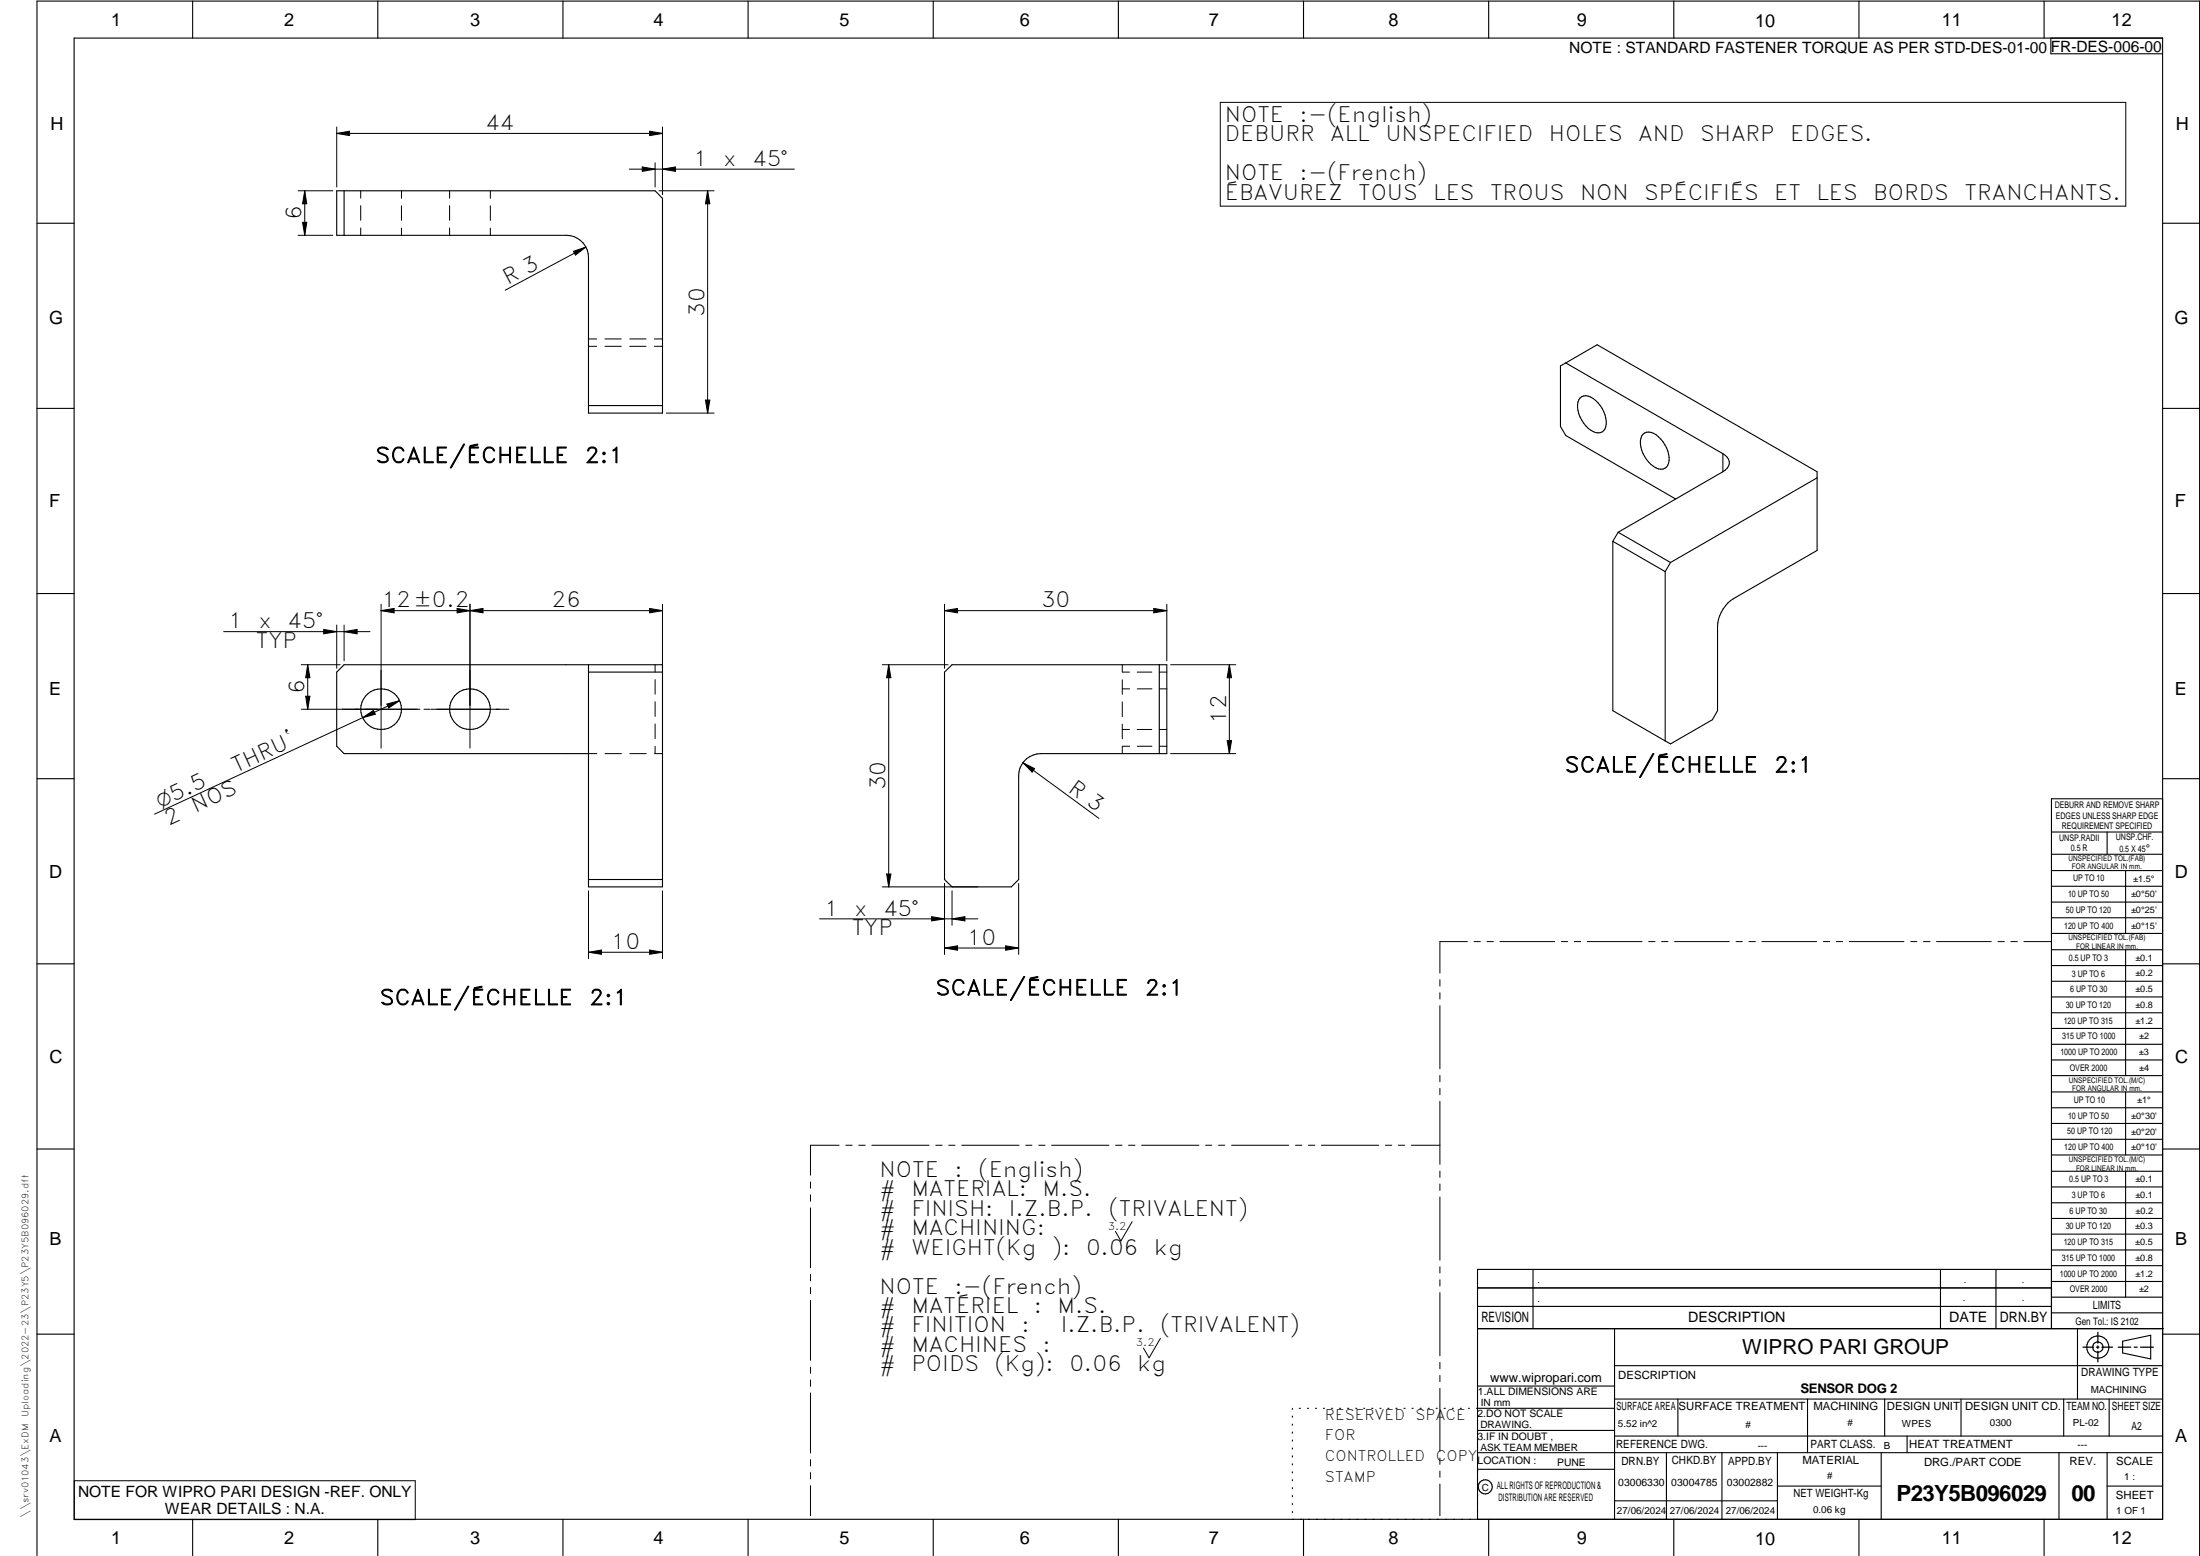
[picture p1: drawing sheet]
<svg xmlns="http://www.w3.org/2000/svg" width="594mm" height="420mm" viewBox="0 0 594 420" stroke-linecap="round" stroke-linejoin="round" font-family="sans-serif">
<g fill="none" stroke="#000" stroke-width=".3">
<path d="M20 10.3h564v400h-564zM52 .3v10M102 .3v10M152 .3v10M202 .3v10M252 .3v10M302 .3v10M352 .3v10M402 .3v10M452 .3v10M502 .3v10M552 .3v10"/>
<path d="M553.8 10.3v4.2h30.2M90.9 51.5h86l2 2.1v57.9h-20v-41.9a5.9 5.9 0 0 0-6-6.1h-62zM92.9 51.5v12M10 60.3h10M584 60.3h10M422.8 98l42.4 24.5M422.8 98l-1.4 .8v16.3l1.4 2.5 29.7 17.1M422.8 98l8.5-4.9 59.4 34.3v21.2l-22.6 13.1a9.5 9.5 0 0 0-4.3 7.3v22.9l-1.4 2.5-11.3 6.5-1.4-.8M10 110.3h10M158.9 109.5h20M426.7 107.5a2.61 2.61 0 0 1 3.5 .1 8.1 8.1 0 0 1 3.4 7.6 2.37 2.37 0 0 1-4.1 1 8 8 0 0 1-3.4-7.7zM443.6 117.3a2.92 2.92 0 0 1 4.2 .6 7.4 7.4 0 0 1 2.6 7.7 2.37 2.37 0 0 1-3.9 .3 7.7 7.7 0 0 1-3.2-8.2z"/>
<path d="M584 110.3h10M465.2 122.5v4.9M465.2 122.5a2.57 2.57 0 0 1 1.8 2.4 2.57 2.57 0 0 1-1.8 2.5M465.2 127.4l-28.2 16.3M490.7 129l-39.6 22.9M435.5 146.2v45.7l14.2 8.2M435.5 146.2l14.2 8.1M437 143.7l14.1 8.2M437 143.7l-1.5 2.5M449.7 154.3v45.8M451.1 151.9l-1.4 2.4M10 160.3h10"/>
<path d="M158.9 179.5v60h20v-60h-86l-2 2v20l2 2h66M313 179.5v24M584 160.3h10M158.9 181.5h20M255.1 181.5l2-2h58v24h-34.1a5.9 5.9 0 0 0-5.9 6v28l-2 2h-16l-2-2zM10 210.3h10M584 215.7h-30v143.1M584 210.3h10M158.9 237.5h20M554 224.7h30M554 230.7h30M554 235.1h30"/>
<path d="M554 239.3h30M569 224.7v6M574 235.1v17M554 243.6h30M554 247.8h30M554 252.1h30M554 256.5h30M574 256.5v33.9M10 260.3h10M554 260.7h30M554 265h30M554 269.2h30"/>
<path d="M554 273.5h30M554 277.7h30M584 260.3h10M554 282h30M554 286.2h30M554 290.4h30M554 294.9h30M554 299.1h30M574 294.9v17M10 310.3h10M554 303.4h30M554 307.6h30"/>
<path d="M554 311.9h30M554 316.3h30M574 316.3v34M584 310.3h10M554 320.5h30M554 324.8h30M554 329h30M554 333.2h30M554 337.5h30M399 358.8h185.2M399 352.8h155M399 347.8h155"/>
<path d="M414 342.8v16M436 358.8v51.5M524 342.8v16M539 342.8v16M554 341.8h30M554 346h30M554 350.3h30M554 354.5h30M554 342.8h-155v67.5M561 358.8v19M10 360.3h10M399 374.3h37"/>
<path d="M436 377.8h148M453.1 377.8v10M488.1 377.8v14.5M508.9 377.8v10M529.5 377.8v10M557.3 377.8v10M569.5 377.8v10M573.2 362.2l7.6-1.6v6.3l-7.6-1.6zM584 368.8h-148M584 360.3h10M349 380.3v.3M349 382.4v.3"/>
<path d="M349 384.6v.3M349 386.7v.3M349 388.8v.3M349 391v.3M349 393.1v.3M349 395.3v.3M349 397.4v.3M349 399.5v.3M350.9 380.3h.2M353.1 380.3h.2M355.2 380.3h.3M357.4 380.3h.3"/>
<path d="M359.6 380.3h.3M361.7 380.3h.3M363.9 380.3h.3M366.1 380.3h.3M368.3 380.3h.2M370.4 380.3h.3M372.6 380.3h.3M374.8 380.3h.3M376.9 380.3h.4M379.1 380.3h.3M381.3 380.3h.3M383.4 380.3h.4"/>
<path d="M385.6 380.3h.3M387.8 380.3h.3M390 380.3h.3M392.2 380.3h.3M394.3 380.3h.3M396.5 380.3h.3M398.7 380.3h37.3M399 396.7h37M399 392.3h185M399 386.2h37M436 387.8h148M450 392.3v18"/>
<path d="M465 392.3v18M480 392.3v18M508 392.3v18M515 387.8v4.5M556 392.3v18M569 392.3v18M52 410.3v9.7M102 410.3v9.7M152 410.3v9.7M202 410.3v9.7M252 410.3v9.7M302 410.3v9.7"/>
<path d="M349 401.7v.3M349 403.8v.4M349 406v.3M349 408.1v.3M352 410.3v9.7M402 410.3v9.7M436 405.3h44M452 410.3v9.7M480 401.3h28M502 410.3v9.7M552 410.3v9.7M569 401.3h15"/>
<path d="M10 420v-419.7h584v419.7"/>
<circle cx="102.9" cy="191.5" r="5.5"/>
<circle cx="126.9" cy="191.5" r="5.5"/>
<circle cx="566.5" cy="363.7" r="1.39"/>
<circle cx="566.5" cy="363.8" r="3"/>
<circle cx="401.1" cy="401.5" r="1.9"/>
</g>
<g fill="none" stroke="#000" stroke-width=".27">
<path d="M90.9 34.3v16.2M90.9 36l3.5-.6v1.2zM90.9 36h88M175.4 35.4l3.5 .6-3.5 .6zM178.9 34.3v18.2M329.5 27.6h244.5v28.1h-244.5zM80.5 51.5h9.4M82.3 51.5l.5 3.5h-1.1zM82.3 51.5v12M97.4 51.5v2M97.4 55.5v4M108.4 51.5v2.1"/>
<path d="M108.4 55.6v3.9M121.4 51.5v2M121.4 55.5v4M132.4 51.5v2.1M132.4 55.6v3.9M169.9 45.7h44.6M173.4 45.1l3.5 .6-3.5 .6zM176.9 43.9v6.6M178 51.5h14.8M178.9 45.7l3.5-.6v1.2zM191.1 51.5l.6 3.5h-1.2zM191.1 51.5v60"/>
<path d="M80.5 63.5h9.4M81.7 60h1.1l-.5 3.5zM97.4 61.6v1.9M108.4 61.6v1.9M121.4 61.6v1.9M132.4 61.6v1.9M154.8 67.9l3.4-1.2-2.8 2.2zM158.2 66.7l-21.8 11.7M158.9 91.5h2.2M158.9 93.5h2.2M163.4 91.5h4.4M163.4 93.5h4.4"/>
<path d="M170 91.5h4.4M170 93.5h4.4M176.7 91.5h2.2M176.7 93.5h2.2M180 111.5h12.8M190.5 108h1.2l-.6 3.5zM60.4 170.6h39.5M81.4 179.5h10.5M83.1 179.5v12M83.1 179.5l.6 3.5h-1.2zM87.4 170l3.5 .6-3.5 .6zM90.9 168.8v11.7"/>
<path d="M92.9 170.6l3.5-.6v1.2zM92.9 168.8v9.6M102.9 164.9h76M102.9 163.2v38.8M102.9 164.9l3.5-.6v1.2zM123.4 164.3v1.2l7-1.2v1.2zM126.9 163.2v38.8M175.4 164.3l3.5 .6-3.5 .6zM176.9 179.5v1.9M178.9 163.2v17.3M238.2 179.5h17.8M240 179.5v60"/>
<path d="M240 179.5l.6 3.5h-1.2zM255.1 164.9l3.5-.6v1.2zM255.1 163.2v17.3M255.1 164.9h60M303.1 179.5v2h1.9M311.6 164.3l3.5 .6-3.5 .6zM315.1 163.2v15.2M316.1 179.5h17.6M332 179.5l.6 3.5h-1.2zM332 179.5v24M81.4 191.5h32M82.5 188h1.2l-.6 3.5z"/>
<path d="M97.9 193.8l3-2 .4 1.1zM104.5 190.1l3.4-.9-2.9 2zM107.9 189.2l-66.2 30.6M114.5 191.5h1.7M116.4 191.5h21M176.9 183.5v4M176.9 189.5v4M176.9 195.5v3.9M303.1 183.6v3.9M303.1 189.5v4M303.1 195.5v4M303.1 197h1.9"/>
<path d="M303.1 186h1.9M307.1 181.5h3.9M307.1 197h3.9M307.1 186h4M313 181.5h2.1M313 197h2.1M313.1 186h2M331.4 200h1.2l-.6 3.5zM158.9 203.5h2.3M163.4 203.5h4.4M170.1 203.5h4.4M176.7 203.5h2.2"/>
<path d="M176.9 201.5v2M276.2 206l3.2 1.6-.7 .9zM276.2 206l20.5 15M303.1 201.5v2M303.1 201.5h1.9M307.1 201.5h4M313.1 201.5h2M316.1 203.5h17.6M238.2 239.5h25.8M239.4 236h1.2l-.6 3.5zM255.1 238.5v19.2M275.1 238.5v19.2"/>
<path d="M158.9 257.1l3.5-.6v1.2zM158.9 240.5v18.4M158.9 257.1h20M175.4 256.5l3.5 .6-3.5 .6zM178.9 240.5v18.4M221.3 248.1h42.8M251.6 247.5l3.5 .6-3.5 .6zM255.1 256l3.5-.6v1.2zM255.1 256h20M257.1 240.5v9.4M257.1 248.1l3.5-.6v1.2zM271.6 255.4l3.5 .6-3.5 .6z"/>
<path d="M396.2 254.3h-7.4v8.5M398.1 254.3h1.6M401.5 254.3h1.8M405 254.3h14.8M421.6 254.3h1.7M425.1 254.3h1.7M428.6 254.3h14.8M445.2 254.3h1.7M448.7 254.3h1.7M452.2 254.3h14.8M468.8 254.3h1.7M472.3 254.3h1.7"/>
<path d="M475.8 254.3h14.8M492.4 254.3h1.7M495.8 254.3h1.8M499.4 254.3h14.7M516 254.3h1.6M519.4 254.3h1.8M522.9 254.3h14.8M539.5 254.3h1.7M543 254.3h1.7M546.5 254.3h7.4M388.8 264.5v1.8M388.8 268.1v1.6"/>
<path d="M388.8 271.6v17M388.8 290.4v1.7M388.8 293.9v1.7M388.8 297.4v17M218.9 319.2v1.6M226.6 309.2h-7.7v8.1M228.4 309.2h1.7M231.9 309.2h1.7M235.4 309.2h15.5M252.7 309.2h1.7M256.2 309.2h1.7M259.7 309.2h15.5"/>
<path d="M277 309.2h1.7M280.5 309.2h1.7M284 309.2h15.5M301.2 309.2h1.8M304.8 309.2h1.7M308.3 309.2h15.5M325.5 309.2h1.7M329.1 309.2h1.6M332.6 309.2h15.4M349.8 309.2h1.7M353.3 309.2h1.7M356.8 309.2h15.5"/>
<path d="M374.1 309.2h1.7M377.6 309.2h1.7M381.1 309.2h7.7M388.8 316.2v1.7M388.8 319.7v1.7M218.9 322.6v1.8M218.9 326.1v16.2M305.7 329.9l-3 5.2-1.5-2.6M388.8 323.2v17.1M218.9 344.1v1.8M218.9 347.6v1.7M218.9 351.2v16.1"/>
<path d="M388.8 342.1v1.6M388.8 345.6v1.7M388.8 349v17.1M218.9 369.1v1.7M218.9 372.6v1.8M218.9 376.1v16.2M313.3 361.4l-3 5.2-1.5-2.6M388.8 367.9v1.7M388.8 371.4v1.7M388.8 374.9v17M20.1 399.8h92v10.5h-92zM218.9 394.1v1.8"/>
<path d="M218.9 397.6v1.7M388.8 393.7v1.7M388.8 397.2v1.7M218.9 401.2v8.1M388.8 400.7v8.6"/>
</g>
<path d="M566.5 359.7v3M562.5 363.8h2.9M566.1 363.8h.7M566.5 363.4v.7M566.5 364.9v2.8M567.6 363.8h2.9M572 363.8h3.4M576.3 363.8h.8M578 363.8h3.5" fill="none" stroke="#000" stroke-width=".34"/>
<g fill="#000">
<path d="M90.9 36l3.5-.6v1.2zM175.4 35.4l3.5 .6-3.5 .6zM82.3 51.5l.5 3.5h-1.1zM173.4 45.1l3.5 .6-3.5 .6zM178.9 45.7l3.5-.6v1.2zM191.1 51.5l.6 3.5h-1.2zM81.7 60h1.1l-.5 3.5zM154.8 67.9l3.4-1.2-2.8 2.2zM190.5 108h1.2l-.6 3.5zM87.4 170l3.5 .6-3.5 .6zM92.9 170.6l3.5-.6v1.2zM102.9 164.9l3.5-.6v1.2z"/>
<path d="M123.4 164.3l3.5 .6-3.5 .6zM126.9 164.9l3.5-.6v1.2zM175.4 164.3l3.5 .6-3.5 .6zM255.1 164.9l3.5-.6v1.2zM311.6 164.3l3.5 .6-3.5 .6zM83.1 179.5l.6 3.5h-1.2zM82.5 188h1.2l-.6 3.5zM97.9 193.8l3-2 .4 1.1zM104.5 190.1l3.4-.9-2.9 2zM240 179.5l.6 3.5h-1.2zM332 179.5l.6 3.5h-1.2zM331.4 200h1.2l-.6 3.5z"/>
<path d="M276.2 206l3.2 1.6-.7 .9zM239.4 236h1.2l-.6 3.5zM158.9 257.1l3.5-.6v1.2zM175.4 256.5l3.5 .6-3.5 .6zM251.6 247.5l3.5 .6-3.5 .6zM255.1 256l3.5-.6v1.2zM257.1 248.1l3.5-.6v1.2zM271.6 255.4l3.5 .6-3.5 .6z"/>
</g>
<g font-size="6">
<text x="512.1" y="405.2">P23Y5B096029</text>
<text x="559.4" y="405.2">00</text>
</g>
<g font-size="5.7">
<text x="131" y="35.1">44</text>
<text x="330.7" y="32.9">NOTE</text>
<text x="350.9" y="32.9">:-(English)</text>
<text x="330.7" y="38.1">DEBURR</text>
<text x="359.2" y="38.1">ALL</text>
<text x="374.1" y="38.1">UNSPECIFIED</text>
<text x="418.2" y="38.1">HOLES</text>
<text x="442.4" y="38.1">AND</text>
<text x="459.1" y="38.1">SHARP</text>
<text x="483.4" y="38.1">EDGES.</text>
<text x="187.2" y="44.8">1</text>
<text x="195.3" y="44.8">x</text>
<text x="203.1" y="44.8">45°</text>
<text x="330.7" y="48.6">NOTE</text>
<text x="330.7" y="53.9">ÉBAVUREZ</text>
<text x="350.9" y="48.6">:-(French)</text>
<text x="366.7" y="53.9">TOUS</text>
<text x="387" y="53.9">LES</text>
<text x="402.4" y="53.9">TROUS</text>
<text x="426.7" y="53.9">NON</text>
<text x="444" y="53.9">SPÉCIFIÉS</text>
<text x="479.1" y="53.9">ET</text>
<text x="490.5" y="53.9">LES</text>
<text x="505.9" y="53.9">BORDS</text>
<text x="530.5" y="53.9">TRANCHANTS.</text>
<text x="81.4" y="59.5" transform="rotate(-90 81.4 59.5)">6</text>
<text x="137.1" y="77" transform="rotate(-28 137.1 77)">R 3</text>
<text x="190.2" y="85.5" transform="rotate(-90 190.2 85.5)">30</text>
<text x="101.4" y="125">SCALE/ÉCHELLE</text>
<text x="157.9" y="125">2:1</text>
<text x="103" y="164">12±0.2</text>
<text x="149" y="164">26</text>
<text x="281.1" y="164">30</text>
<text x="61.6" y="169.7">1</text>
<text x="69.8" y="169.7">x</text>
<text x="77.6" y="169.7">45°</text>
<text x="69.1" y="174.9">TYP</text>
<text x="82.2" y="187.5" transform="rotate(-90 82.2 187.5)">6</text>
<text x="331.1" y="195.5" transform="rotate(-90 331.1 195.5)">12</text>
<text x="63.7" y="208.7" transform="rotate(-25 63.7 208.7)">THRU`</text>
<text x="422.5" y="208.5">SCALE/ÉCHELLE</text>
<text x="479.1" y="208.5">2:1</text>
<text x="239.1" y="213.4" transform="rotate(-90 239.1 213.4)">30</text>
<text x="288.2" y="213.7" transform="rotate(36 288.2 213.7)">R 3</text>
<text x="52.8" y="219.5" transform="rotate(-25 52.8 219.5)">NOS</text>
<text x="45.5" y="222.9" transform="rotate(-25 45.5 222.9)">2</text>
<text x="222.5" y="247.2">1</text>
<text x="230.7" y="247.2">x</text>
<text x="238.5" y="247.2">45°</text>
<text x="165" y="256.2">10</text>
<text x="230" y="252.5">TYP</text>
<text x="261.1" y="255.1">10</text>
<text x="252.6" y="268.7">SCALE/ÉCHELLE</text>
<text x="309.2" y="268.7">2:1</text>
<text x="102.5" y="271.4">SCALE/ÉCHELLE</text>
<text x="159.1" y="271.4">2:1</text>
<text x="237.5" y="317.8">NOTE</text>
<text x="257.7" y="317.8">:</text>
<text x="264.1" y="317.8">(English)</text>
<text x="237.5" y="323">#</text>
<text x="246.1" y="323">MATERIAL:</text>
<text x="281.5" y="323">M.S.</text>
<text x="237.5" y="328.3">#</text>
<text x="246.1" y="328.3">FINISH:</text>
<text x="272.4" y="328.3">I.Z.B.P.</text>
<text x="299.3" y="328.3">(TRIVALENT)</text>
<text x="237.5" y="333.5">#</text>
<text x="246.1" y="333.5">MACHINING:</text>
<text x="237.5" y="338.8">#</text>
<text x="246.1" y="338.8">WEIGHT(Kg</text>
<text x="284" y="338.8">):</text>
<text x="293.3" y="338.8">0.06</text>
<text x="311.6" y="338.8">kg</text>
<text x="237.5" y="349.3">NOTE</text>
<text x="257.7" y="349.3">:-(French)</text>
<text x="237.5" y="354.5">#</text>
<text x="237.5" y="359.8">#</text>
<text x="246.1" y="359.8">FINITION</text>
<text x="246.1" y="354.5">MATÉRIEL</text>
<text x="275.8" y="359.8">:</text>
<text x="279.2" y="354.5">:</text>
<text x="285.6" y="354.5">M.S.</text>
<text x="286.4" y="359.8">I.Z.B.P.</text>
<text x="313.3" y="359.8">(TRIVALENT)</text>
<text x="237.5" y="365">#</text>
<text x="246.1" y="365">MACHINES</text>
<text x="281.5" y="365">:</text>
<text x="237.5" y="370.3">#</text>
<text x="246.1" y="370.3">POIDS</text>
<text x="268.5" y="370.3">(Kg):</text>
<text x="288.8" y="370.3">0.06</text>
<text x="307.1" y="370.3">kg</text>
</g>
<text font-size="5.6" x="470.5" y="365.5">WIPRO PARI GROUP</text>
<text font-size="5.4" x="43.3" y="218.1" transform="rotate(-25 43.3 218.1)">O5.5</text>
<g font-size="4.9">
<text x="30" y="6.9">1</text>
<text x="76.7" y="6.9">2</text>
<text x="127" y="6.9">3</text>
<text x="176.5" y="6.9">4</text>
<text x="226.7" y="6.9">5</text>
<text x="275.4" y="6.9">6</text>
<text x="326.4" y="6.9">7</text>
<text x="375" y="6.9">8</text>
<text x="425.8" y="6.9">9</text>
<text x="473.9" y="7.3">10</text>
<text x="524.3" y="6.9">11</text>
<text x="570.2" y="6.9">12</text>
<text x="13.6" y="35.1">H</text>
<text x="587.6" y="35.1">H</text>
<text x="13.2" y="87.5">G</text>
<text x="587.2" y="87.5">G</text>
<text x="13.2" y="137">F</text>
<text x="587.2" y="137">F</text>
<text x="13.2" y="187.6">E</text>
<text x="587.2" y="187.6">E</text>
<text x="13.2" y="237">D</text>
<text x="587.2" y="237">D</text>
<text x="13.4" y="287.1">C</text>
<text x="587.4" y="287.1">C</text>
<text x="13.4" y="336.2">B</text>
<text x="587.4" y="336.2">B</text>
<text x="13.4" y="389.3">A</text>
<text x="587.4" y="389.3">A</text>
<text x="30" y="416.9">1</text>
<text x="76.7" y="416.9">2</text>
<text x="127" y="416.9">3</text>
<text x="176.5" y="416.9">4</text>
<text x="226.7" y="416.9">5</text>
<text x="275.4" y="416.9">6</text>
<text x="326.4" y="416.9">7</text>
<text x="375" y="416.9">8</text>
<text x="425.8" y="416.9">9</text>
<text x="473.9" y="417.3">10</text>
<text x="524.3" y="416.9">11</text>
<text x="570.2" y="416.9">12</text>
</g>
<g font-size="4.2">
<text x="423.7" y="14.3">NOTE : STANDARD FASTENER TORQUE AS PER STD-DES-01-00</text>
<text x="553.8" y="14">FR-DES-006-00</text>
<text x="21.1" y="404.3">NOTE FOR WIPRO PARI DESIGN -REF. ONLY</text>
<text x="44.5" y="408.8">WEAR DETAILS : N.A.</text>
</g>
<g font-size="3.9">
<text x="400" y="357.1">REVISION</text>
<text x="455.9" y="357.1">DESCRIPTION</text>
<text x="526.4" y="357.1">DATE</text>
<text x="540" y="357.1">DRN.BY</text>
<text x="357.8" y="383.3">RESERVED</text>
<text x="382.3" y="383.3">SPACE</text>
<text x="357.8" y="388.9">FOR</text>
<text x="357.8" y="394.5">CONTROLLED</text>
<text x="387.8" y="394.5">COPY</text>
<text x="357.8" y="400">STAMP</text>
</g>
<text font-size="3.6" x="486.2" y="376.1">SENSOR DOG 2</text>
<text font-size="3.5" x="402.4" y="373.3">www.wipropari.com</text>
<g font-size="3.1">
<text x="565.1" y="353.5">LIMITS</text>
<text x="562" y="371.7">DRAWING TYPE</text>
<text x="437" y="372.3">DESCRIPTION</text>
<text x="436.5" y="380.8">SURFACE AREA</text>
<text x="453.3" y="380.8">SURFACE TREATMENT</text>
<text x="489.7" y="380.8">MACHINING</text>
<text x="509.5" y="380.8">DESIGN UNIT</text>
<text x="530.6" y="380.8">DESIGN UNIT CD.</text>
<text x="558" y="380.6">TEAM NO.</text>
<text x="570.3" y="380.7">SHEET SIZE</text>
<text x="575.6" y="386.1">A2</text>
<text x="436.4" y="391.1">REFERENCE DWG.</text>
<text x="437.8" y="395.5">DRN.BY</text>
<text x="451.4" y="395.4">CHKD.BY</text>
<text x="466.6" y="395.5">APPD.BY</text>
<text x="486.7" y="395.4">MATERIAL</text>
<text x="488.9" y="390.9">PART CLASS.</text>
<text x="515.6" y="390.9">HEAT TREATMENT</text>
<text x="519.6" y="395.9">DRG./PART CODE</text>
<text x="558.9" y="395.5">REV.</text>
<text x="571.4" y="395.6">SCALE</text>
<text x="484.3" y="404.2">NET WEIGHT-Kg</text>
<text x="571.4" y="404.7">SHEET</text>
</g>
<text font-size="3" x="579.5" y="230.1">°</text>
<g font-size="2.8">
<text x="299.1" y="332.1">3.2</text>
<text x="560.4" y="357.7">Gen Tol.: IS 2102</text>
<text x="306.7" y="363.6">3.2</text>
<text x="399.1" y="376.6">1.ALL DIMENSIONS ARE</text>
<text x="399" y="382.7">2.DO NOT SCALE</text>
<text x="399" y="388.7">3.IF IN DOUBT ,</text>
<text x="399" y="395.4">LOCATION :</text>
<text x="420.5" y="396">PUNE</text>
<text x="404.2" y="402">ALL RIGHTS OF REPRODUCTION &amp;</text>
<text x="437" y="401.2">03006330</text>
<text x="451.3" y="401.2">03004785</text>
<text x="466.3" y="401.2">03002882</text>
<text x="404.7" y="405.4">DISTRIBUTION ARE RESERVED</text>
</g>
<g font-size="2.7">
<text x="564.6" y="376.2">MACHINING</text>
<text x="399.9" y="379.7">IN mm</text>
<text x="399.7" y="385.7">DRAWING.</text>
<text x="436.9" y="385.4">5.52 in^2</text>
<text x="471.4" y="385.5">#</text>
<text x="498.9" y="385">#</text>
<text x="513.6" y="385.3">WPES</text>
<text x="537.3" y="385.1">0300</text>
<text x="559.7" y="385.1">PL-02</text>
<text x="399.7" y="391.8">ASK TEAM MEMBER</text>
<text x="474.6" y="391.2">---</text>
<text x="508.7" y="391.2">B</text>
<text x="561" y="391.1">---</text>
<text x="493.4" y="399.5">#</text>
<text x="573.6" y="399.7">1 :</text>
<text x="400.1" y="402.5">C</text>
<text x="436.6" y="408.7">27/06/2024</text>
<text x="450.9" y="408.8">27/06/2024</text>
<text x="466" y="408.9">27/06/2024</text>
<text x="489.6" y="408.5">0.06 kg</text>
<text x="571.4" y="408.7">1 OF 1</text>
</g>
<g font-size="2.5">
<text x="554.9" y="218.3">DEBURR AND REMOVE SHARP</text>
<text x="555.2" y="221">EDGES UNLESS SHARP EDGE</text>
<text x="556.1" y="227.1">UNSP.RADII</text>
<text x="556.8" y="223.8">REQUIREMENT SPECIFIED</text>
<text x="571.4" y="226.9">UNSP.CHF.</text>
<text x="559.2" y="229.9">0.5 R</text>
<text x="572.3" y="230.1">0.5 X 45</text>
<text x="559.8" y="238">UP TO 10</text>
<text x="576.1" y="238.1">±1.5°</text>
<text x="558.5" y="242.2">10 UP TO 50</text>
<text x="575.5" y="242.3">±0°50'</text>
<text x="557.4" y="250.7">120 UP TO 400</text>
<text x="557.9" y="246.5">50 UP TO 120</text>
<text x="575.5" y="250.7">±0°15'</text>
<text x="575.5" y="246.5">±0°25'</text>
<text x="558.7" y="259.4">0.5 UP TO 3</text>
<text x="559.5" y="263.7">3 UP TO 6</text>
<text x="576.6" y="263.6">±0.2</text>
<text x="576.6" y="259.4">±0.1</text>
<text x="559" y="267.9">6 UP TO 30</text>
<text x="576.6" y="267.9">±0.5</text>
<text x="557.8" y="272.2">30 UP TO 120</text>
<text x="576.6" y="272.2">±0.8</text>
<text x="556.9" y="280.7">315 UP TO 1000</text>
<text x="557.3" y="276.4">120 UP TO 315</text>
<text x="576.6" y="276.4">±1.2</text>
<text x="577.7" y="280.7">±2</text>
<text x="556.4" y="284.9">1000 UP TO 2000</text>
<text x="577.6" y="284.9">±3</text>
<text x="558.9" y="289.2">OVER 2000</text>
<text x="577.7" y="289.3">±4</text>
<text x="560" y="297.9">UP TO 10</text>
<text x="577.1" y="297.9">±1°</text>
<text x="558.5" y="302.1">10 UP TO 50</text>
<text x="575.5" y="302.1">±0°30'</text>
<text x="557.4" y="310.6">120 UP TO 400</text>
<text x="558.2" y="306.3">50 UP TO 120</text>
<text x="575.5" y="310.6">±0°10'</text>
<text x="575.5" y="306.4">±0°20'</text>
<text x="558.8" y="319.2">0.5 UP TO 3</text>
<text x="559.4" y="323.4">3 UP TO 6</text>
<text x="576.6" y="319.2">±0.1</text>
<text x="576.6" y="323.5">±0.1</text>
<text x="558.9" y="327.7">6 UP TO 30</text>
<text x="576.7" y="327.7">±0.2</text>
<text x="557.8" y="332">30 UP TO 120</text>
<text x="576.6" y="332">±0.3</text>
<text x="556.8" y="340.5">315 UP TO 1000</text>
<text x="557.3" y="336.3">120 UP TO 315</text>
<text x="576.6" y="336.3">±0.5</text>
<text x="576.6" y="340.5">±0.8</text>
<text x="415.2" y="346.4">.</text>
<text x="530.3" y="346.5">.</text>
<text x="545.9" y="346.4">.</text>
<text x="556.2" y="344.7">1000 UP TO 2000</text>
<text x="576.6" y="344.7">±1.2</text>
<text x="415.2" y="351.5">.</text>
<text x="530" y="351.3">.</text>
<text x="545.9" y="351.4">.</text>
<text x="558.9" y="349">OVER 2000</text>
<text x="577.6" y="349">±2</text>
</g>
<g font-size="2.4">
<text x="7.7" y="382.7" transform="rotate(-90 7.7 382.7)">Uploading\2022-23\P23Y5\P23Y5B096029.dft</text>
<text x="7.7" y="409.8" transform="rotate(-90 7.7 409.8)">\\srv01043\ExDM</text>
</g>
<g font-size="2.1">
<text x="558.5" y="232.4">UNSPECIFIED TOL.(FAB)</text>
<text x="559.5" y="234.7">FOR ANGULAR IN mm.</text>
<text x="558.6" y="253.9">UNSPECIFIED TOL.(FAB)</text>
<text x="560.7" y="256.3">FOR LINEAR IN mm.</text>
<text x="558.7" y="292.3">UNSPECIFIED TOL.(M/C)</text>
<text x="559.6" y="294.7">FOR ANGULAR IN mm.</text>
<text x="558.7" y="313.7">UNSPECIFIED TOL.(M/C)</text>
<text x="560.6" y="316.1">FOR LINEAR IN mm.</text>
</g>
</svg>
